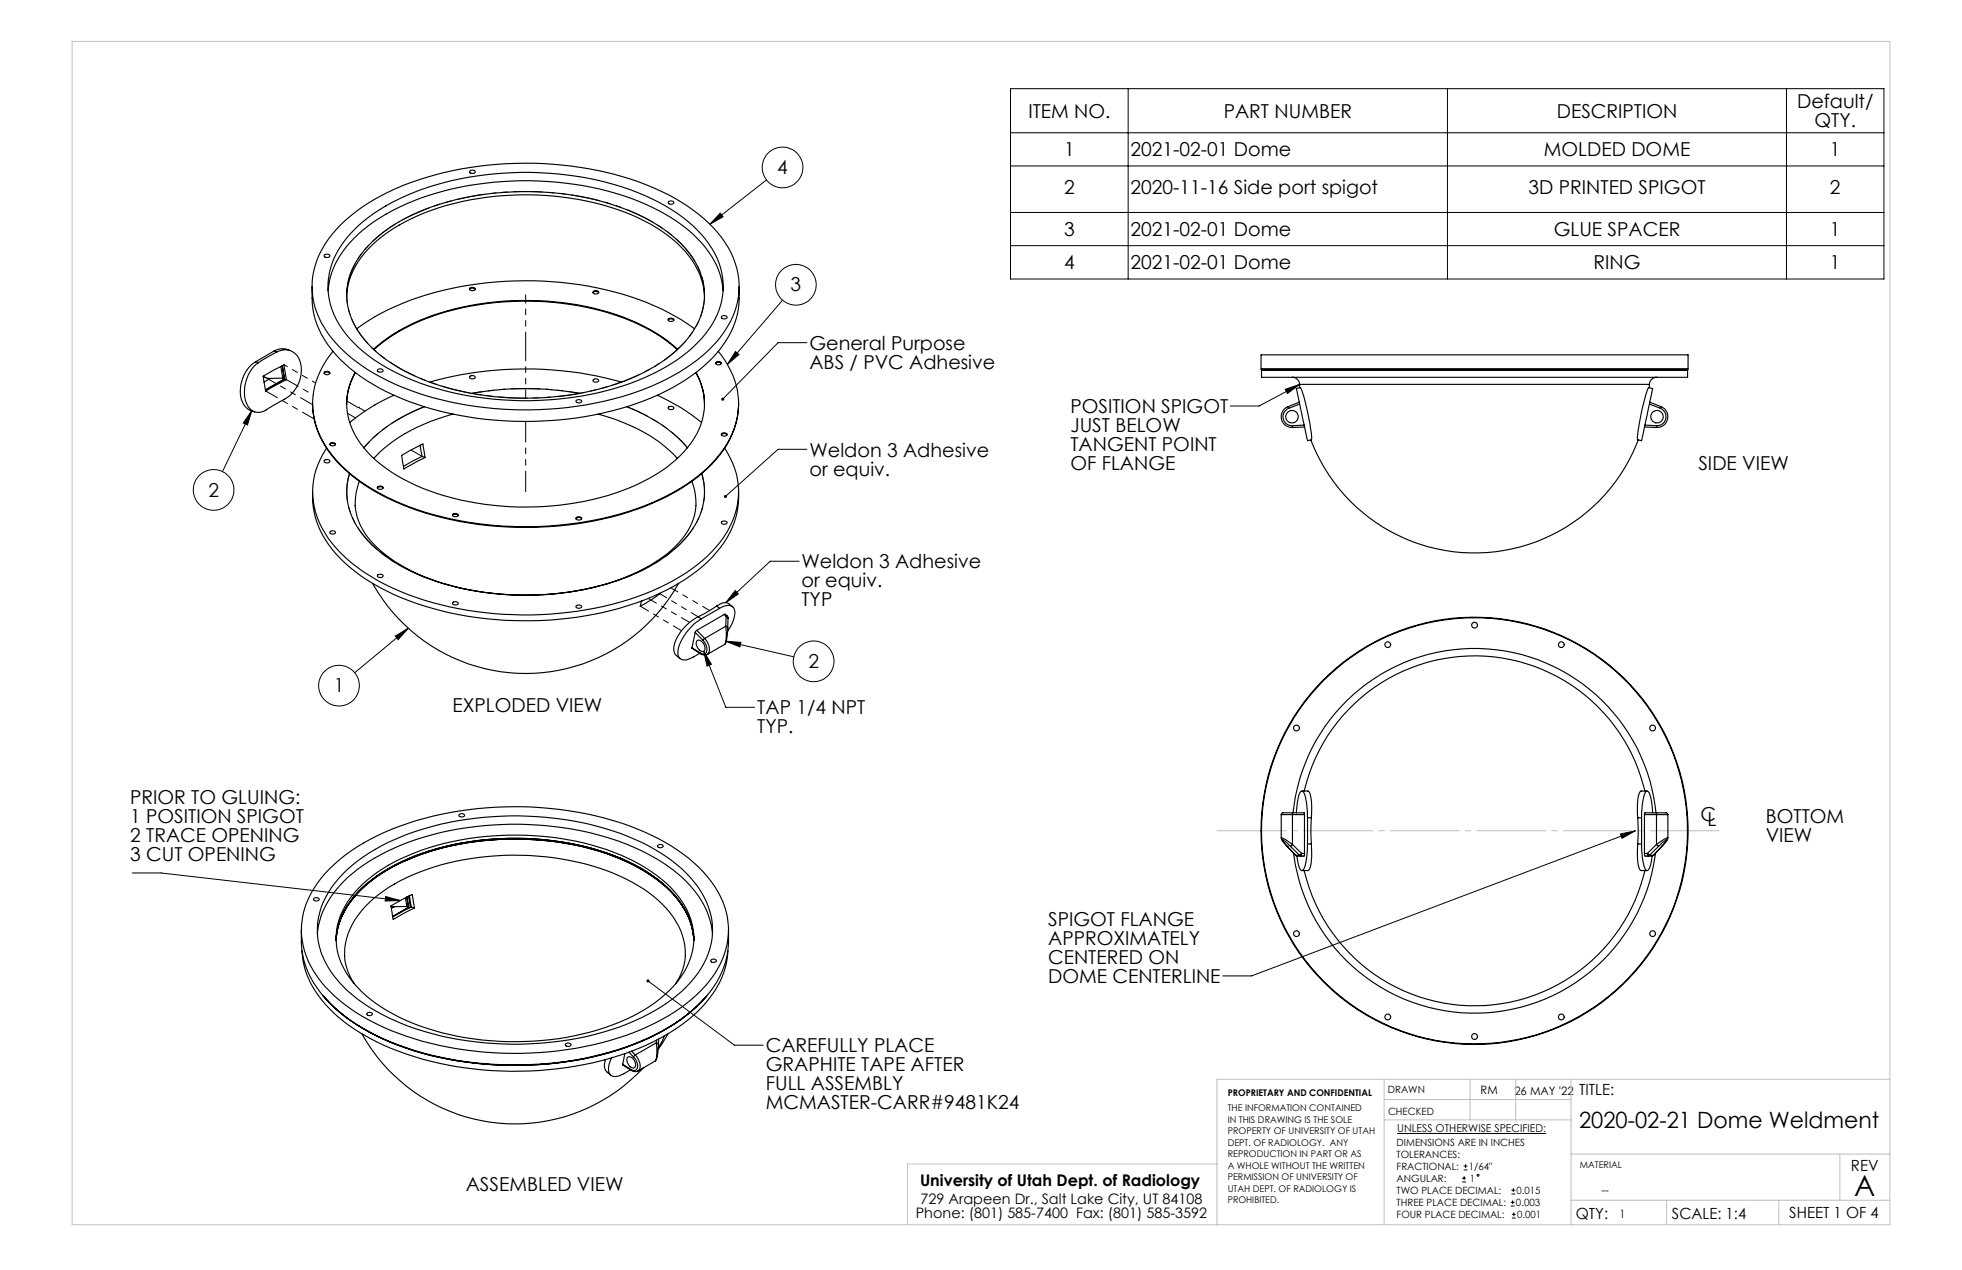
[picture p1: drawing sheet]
<svg xmlns="http://www.w3.org/2000/svg" width="432mm" height="279mm" viewBox="0 0 432 279" stroke-linecap="round" stroke-linejoin="round" font-family="sans-serif">
<g fill="none" stroke="#000" stroke-width=".22">
<path d="M222.4 19.5h192.2v41.9h-192.2zM248.3 19.5v41.9M318.6 19.5v41.9M393.2 19.5v41.9M168.7 39.6l-12.5 9.7M222.4 36.5h192.2M222.4 29.2h192.2M158.5 46.9l.6 .8-2.9 1.6zM222.4 46.7h192.2M222.4 54h192.2M161.9 77.3l.7 .7-2.5 2.2zM172.2 66l-12.1 14.2"/>
<path d="M177.6 75.4h-6.4l-12.1 12.4M55.4 90.3l-6.4 13.5M55.4 90.3l-.9 3.2-.9-.4zM177.6 98.8h-6.4l-11.5 10.4M282.9 85.7l3.1-1.1-2.6 2zM286 84.6l-8.9 4.7h-6.3M87 139.9l2.9-1.7-2.3 2.5zM89.9 138.2l-11.8 9.8M161.8 129.9l.7 .8-2.8 1.9zM175.9 123.5h-6.4l-9.8 9.1M154.9 143.3l1.7 2.9-1 .3zM154.9 143.3l4.8 12.3h6.4"/>
<path d="M159.7 141.1l15 3.4M159.7 141.1l3.4 .2-.3 1zM29.1 192.1h6.4l52.6 6M84.9 197.2l3.2 .9-3.3 .1zM356.6 183.5l3.3-.7-2.9 1.6zM359.9 182.8l-84.5 31.9h-6.3M142.6 215.8l19 14.1h6.4M307.5 249.4h32.8M321.8 259.2h.8M322.1 257.4h.9M322.1 256.5h.9M322.2 258.8v.8"/>
<path d="M322.5 256.1v.9M321.8 260h.8M332.5 265.3h.8M332.5 264.5h.8M332.6 262.7h.9M332.6 261.8h.9M332.7 268h.9M332.7 267.2h.9M332.9 264.1v.8M333.1 261.4v.9M333.2 266.7v.9"/>
<circle cx="172.2" cy="36.8" r="4.5"/>
<circle cx="175.2" cy="62.6" r="4.5"/>
<circle cx="47" cy="107.8" r="4.5"/>
<circle cx="74.6" cy="150.8" r="4.5"/>
<circle cx="179.1" cy="145.5" r="4.5"/>
<circle cx="325.3" cy="258.6" r=".2"/>
</g>
<path d="M267.8 182.8h110.6" fill="none" stroke="#c0c0c0" stroke-width=".22" stroke-dasharray="15.2 1.3 1.3 1.3" stroke-dashoffset="-.1"/>
<g fill="none" stroke="#c0c0c0" stroke-width=".22">
<path d="M15.9 9.1h400v260.4h-400zM304.6 237.5v32M323.5 237.5v8.9M333.6 237.5v8.9M345.8 237.5v32M415.9 237.5h-148.1v32M267.8 256.1h-68.1v13.4M304.6 246.4h41.2M304.6 241.9h41.2M345.8 253.9h70.1M404.9 253.9v10.2M345.8 264.1h70.1"/>
<path d="M366.8 264.1v5.4M391.5 264.1v5.4"/>
</g>
<path d="M84.9 197.2l3.2 .9-3.3 .1zM142.4 215.5l.2 .3-.3-.2a.35 .35 0 0 0 .4 .5 .35 .35 0 0 0 .3-.5 .35 .35 0 0 0-.6-.1zM159.3 109l.1 .5 .3-.3-.3 .3a.35 .35 0 0 0 .5 0 .35 .35 0 0 0 0-.5 .35 .35 0 0 0-.6 0zM158.8 87.7v.4l.3-.3-.3 .3a.34 .34 0 0 0 .5-.1 .34 .34 0 0 0-.1-.5 .34 .34 0 0 0-.4 .2zM161.8 129.9l.7 .8-2.8 1.9zM158.5 46.9l.6 .8-2.9 1.6zM161.9 77.3l.7 .7-2.5 2.2zM87 139.9l2.9-1.7-2.3 2.5zM55.4 90.3l-.9 3.2-.9-.4zM159.7 141.1l3.4 .2-.3 1zM154.9 143.3l1.7 2.9-1 .3zM282.9 85.7l3.1-1.1-2.6 2zM356.6 183.5l3.3-.7-2.9 1.6z" fill="#000"/>
<g fill="none" stroke="#000" stroke-width=".25">
<path d="M103.5 37.5h.7l.4 .3a.75 .75 0 0 1-1.3 0zM71.4 56.1l.6-.2 .6 .2a.6 .6 0 0 1-.6 .6 .6 .6 0 0 1-.6-.6zM75 49.4a46.9 46.9 0 0 1 20.7-10.9 76.5 76.5 0 0 1 48.2 2.8 37.1 37.1 0 0 1 15 11 17 17 0 0 1-.3 21.7 40.3 40.3 0 0 1-18.5 12.2 76.9 76.9 0 0 1-51.8-1.1 37.5 37.5 0 0 1-16.2-11.9 17.1 17.1 0 0 1 1-21.7zM78.8 49.7a47.4 47.4 0 0 1 22.5-10.4 70.5 70.5 0 0 1 40.7 3.8 32.2 32.2 0 0 1 14.7 11.7 15.6 15.6 0 0 1-1.4 18.6 35.2 35.2 0 0 1-14.9 10.3 70.2 70.2 0 0 1-51.1-.7 32.2 32.2 0 0 1-14.7-11.7 15.6 15.6 0 0 1 1.5-18.6zM82.1 53a41.4 41.4 0 0 1 19.7-9.4 63.5 63.5 0 0 1 38.6 3.6 26.9 26.9 0 0 1 13.1 11.4 14 14 0 0 1-2.1 15.8 33.8 33.8 0 0 1-16 10.1 63.9 63.9 0 0 1-43.7-1.6 27.8 27.8 0 0 1-13.6-11.3 14.3 14.3 0 0 1 2.2-16.7zM147.1 44.4l.6-.2 .6 .2a.6 .6 0 0 1-.6 .5 .6 .6 0 0 1-.6-.5zM56.3 79.6a7.6 7.6 0 0 0-2.9 9.1l.7 .9a3.6 3.6 0 0 0 2 1M56.3 79.6l.6 .2M60.3 77.2l.6 .2M60.3 77.2l-4 2.4M60.9 77.4a3.6 3.6 0 0 1 5.4 3.2 7.5 7.5 0 0 1-4.7 7.8l-2.5 1.5a2.94 2.94 0 0 1-3.1 .7 2.94 2.94 0 0 1-2-2.5 8.2 8.2 0 0 1 2.9-8.3M60.9 77.4l-4 2.4"/>
<path d="M63.8 77.1l-1.4-.4a3.5 3.5 0 0 0-2.1 .5M68.7 63a19.8 19.8 0 0 0 7.1 16.9 48.3 48.3 0 0 0 21.3 10.6 77.2 77.2 0 0 0 46.4-3 37.5 37.5 0 0 0 15.1-10.9 18.6 18.6 0 0 0 4.1-13.6M72.2 64a18.6 18.6 0 0 1 6.6-12.5 47.4 47.4 0 0 1 22.5-10.3 70.5 70.5 0 0 1 40.7 3.7 32.2 32.2 0 0 1 14.7 11.7 16.1 16.1 0 0 1 2.4 7.4M73.3 77.3a17.1 17.1 0 0 0-.3 22.7 40.2 40.2 0 0 0 18.7 12.1 76.3 76.3 0 0 0 51.7-1.5 34.5 34.5 0 0 0 16.6-13 16.7 16.7 0 0 0-1.2-19.5l-.7-.8M76.3 65.2a16.5 16.5 0 0 1 5.8-11.5 43 43 0 0 1 21.4-9.7 63.5 63.5 0 0 1 36.9 3.9 27.7 27.7 0 0 1 12.6 10.4 15 15 0 0 1 2 6.9M78.5 72.4a56.6 56.6 0 0 1 26.8-10 74.7 74.7 0 0 1 40.2 5.5l4.4 2.4 3 2.1M82.2 76.8a42.8 42.8 0 0 1 21.3-9.6 63.9 63.9 0 0 1 36.9 3.9 33.2 33.2 0 0 1 8.8 5.7M82.3 76.9a43 43 0 0 1 21.2-9.6 63.5 63.5 0 0 1 36.9 4 32.2 32.2 0 0 1 8.6 5.6M103.3 63.7a.86 .86 0 0 1 1.3 0M103.5 63.3h.7l.4 .3a.75 .75 0 0 1-1.3 0zM130.5 64.4a.86 .86 0 0 1 1.3 0M130.5 64.2a.66 .66 0 0 1 .7-.3 .66 .66 0 0 1 .5 .6 .66 .66 0 0 1-.7 .2 .66 .66 0 0 1-.5-.5z"/>
<path d="M147 70.4a.86 .86 0 0 1 1.3 0M147.1 70.2l.6-.2 .6 .2a.6 .6 0 0 1-.6 .5 .6 .6 0 0 1-.6-.5zM157.5 80a.82 .82 0 0 1 1.3 0M157.6 79.8a.63 .63 0 0 1 .6-.3 .63 .63 0 0 1 .5 .5 .64 .64 0 0 1-.7 .3 .64 .64 0 0 1-.4-.5zM158.8 69.7a.66 .66 0 0 1 .7-.3 .66 .66 0 0 1 .5 .6l-.9 .1-.3-.1zM277.5 78.1h94v3.1h-94zM57.9 82.8l.6 .3 1 .2M57.9 82.8l4.6-2.5 .5 3.2-4.5 2.5zM59.5 83.3l-1.4 .8M61.8 80.6l.4 2.6M62.1 80.5l.5 2.9M62.2 83.2l.4 .2"/>
<path d="M62.2 83.2l-2.7 .1M62.6 83.4l-4.2 2.4M62.6 83.4l.4 .1M68.8 88.8a19.5 19.5 0 0 0 7.1 14.5 49.2 49.2 0 0 0 23.1 11 77.6 77.6 0 0 0 42.8-2.8 39.1 39.1 0 0 0 16.7-11.6 18.1 18.1 0 0 0 4.1-11.1M71.3 82.1a.86 .86 0 0 1 1.3 0M71.4 81.9a.66 .66 0 0 1 .7-.3 .66 .66 0 0 1 .5 .6 .66 .66 0 0 1-.7 .3 .66 .66 0 0 1-.5-.6zM71.9 98.6a16.8 16.8 0 0 0 1.1 20.9 40.2 40.2 0 0 0 18.7 12 76.3 76.3 0 0 0 51.7-1.5 34.5 34.5 0 0 0 16.6-13 16.5 16.5 0 0 0-.5-18.4M72.6 97.8a.82 .82 0 0 1 1.2 0M72.8 97.5l.4-.1 .6 .2a.59 .59 0 0 1-.6 .5 .59 .59 0 0 1-.6-.5zM78.1 81.9a14.2 14.2 0 0 0 2 16.7 35.6 35.6 0 0 0 17.9 10.5 63.9 63.9 0 0 0 42.1-2.4 28 28 0 0 0 13.3-11.4 13.9 13.9 0 0 0-.2-13.4M78.2 82a14.2 14.2 0 0 0-1.9 6.9M83.1 81.4a.66 .66 0 0 1 .7-.3 .66 .66 0 0 1 .5 .6l-.9 .1-.3-.1z"/>
<path d="M86.7 87a40.6 40.6 0 0 0-9.7 6M92.5 98l.4 2.4M93.4 89.5a31.8 31.8 0 0 0-13.3 9M94.6 84.1a78.4 78.4 0 0 1 42.2 0M99.7 91.1a36 36 0 0 0-17.4 9.8M103.5 82.7h.7l.4 .3a.75 .75 0 0 1-1.3 0zM103.8 86.5a68.9 68.9 0 0 1 23.7 0M126.8 88.1l.6-.2 .6 .2a.6 .6 0 0 1-.6 .6 .6 .6 0 0 1-.6-.6zM130.5 83.6a.66 .66 0 0 1 .7-.3 .66 .66 0 0 1 .5 .6 .66 .66 0 0 1-.7 .2 .66 .66 0 0 1-.5-.5zM131.7 91.1a35.5 35.5 0 0 1 17.4 9.8M138 89.5a31.6 31.6 0 0 1 13.3 9M144.6 87a39.7 39.7 0 0 1 9.8 6"/>
<path d="M147.1 89.6l.6-.2 .6 .2a.6 .6 0 0 1-.6 .5 .6 .6 0 0 1-.6-.5zM153.1 82l.9 1.8a13.8 13.8 0 0 1 1 5.1M158.8 95.7a.86 .86 0 0 1 1.2 0M158.8 95.4l.6-.2 .6 .2a.6 .6 0 0 1-.6 .6 .6 .6 0 0 1-.6-.6zM277.6 81.2h93.8v1.8h-93.8zM277.6 81.4h93.8M283.5 89.5l.1 .3M283.5 89.5a2.37 2.37 0 0 0-1.5 2.7 2.37 2.37 0 0 0 2.4 1.9M283.6 89.8a1.99 1.99 0 0 0-1.2 2.3 1.99 1.99 0 0 0 2 1.6M284.4 83a1.63 1.63 0 0 1 1.6 1.6M284.4 93.7v.4M285.3 85.5l.9-.2a40.8 40.8 0 0 1 2.4 11.4l-.9 .2z"/>
<path d="M286 88.5l-2.5 1M286 84.6l.1 .7M286 84.6h77M286 88.9l-2.4 .9M287 93.5l-2.6 .2M287.1 93.9l-2.7 .2M288.5 96.8a38.5 38.5 0 0 0 36 24.8 38.5 38.5 0 0 0 36-24.8M361.9 93.9l2.7 .2M362 93.5l2.6 .2M362.9 85.3l.8 .2-.7 3.3-1.7 8.1-.9-.1a34.2 34.2 0 0 1 1.6-9.2l.5-1.8zM363 84.6v.7M363 88.9l2.4 .9"/>
<path d="M363.1 88.5l2.4 1M364.6 93.7v.4M364.6 83a1.63 1.63 0 0 0-1.6 1.6M365.4 89.8a2 2 0 0 1 1.2 2.3 2 2 0 0 1-2 1.6M365.5 89.5l-.1 .3M365.5 89.5a2.38 2.38 0 0 1 1.5 2.7 2.38 2.38 0 0 1-2.4 1.9M68.8 108.2a19.5 19.5 0 0 0 7.1 15.7 49 49 0 0 0 21.3 10.5 76.4 76.4 0 0 0 46.2-3.1 36.3 36.3 0 0 0 15.9-11.9 17.9 17.9 0 0 0 3.3-11.2M71.4 101.3a.66 .66 0 0 1 .7-.2 .66 .66 0 0 1 .5 .5 .66 .66 0 0 1-.7 .3 .66 .66 0 0 1-.5-.6zM72.6 117a.64 .64 0 0 1 .7-.2 .64 .64 0 0 1 .5 .5 .65 .65 0 0 1-.7 .2 .65 .65 0 0 1-.5-.5zM76.9 104.2a14.4 14.4 0 0 0 3.2 13.8 35.6 35.6 0 0 0 17.9 10.5 63.9 63.9 0 0 0 42.1-2.4 28 28 0 0 0 13.3-11.4 13.6 13.6 0 0 0 1-10.5M78.2 111.2a15.1 15.1 0 0 0 6.6 10.8 46.6 46.6 0 0 0 23.6 8.5 60.6 60.6 0 0 0 32-4.7 25 25 0 0 0 11-9l.9-1.7 .6-1.8 .2-2.1M78.2 111.2h.1"/>
<path d="M79.1 105.9l-.1 .4a13.2 13.2 0 0 0-.8 4.9M83 107.4a.79 .79 0 0 1 1.3 0M83.1 107.1l.6-.2 .6 .2a.6 .6 0 0 1-.6 .6 .6 .6 0 0 1-.6-.6zM88.4 100.2l4.7-2.5 .5 2.9-4.7 2.6zM92.9 100.4l-4.1 2.2M92.9 100.4l.7 .2M99.6 113.4a.86 .86 0 0 1 1.3 0M99.6 113.2a.66 .66 0 0 1 .7-.3 .66 .66 0 0 1 .5 .6l-.8 .2-.4-.2zM126.8 114.1a.86 .86 0 0 1 1.2 0M126.8 113.9a.66 .66 0 0 1 .7-.3 .66 .66 0 0 1 .5 .6 .66 .66 0 0 1-.7 .3 .66 .66 0 0 1-.5-.6zM152.3 105.9a13.8 13.8 0 0 1 .9 5.3M158.8 114.8l.6-.2 .6 .2a.6 .6 0 0 1-.6 .6 .6 .6 0 0 1-.6-.6z"/>
<path d="M82 128.3a38.5 38.5 0 0 0 67.3 0M83.1 126.5l.6-.2 .6 .2a.6 .6 0 0 1-.6 .6 .6 .6 0 0 1-.6-.6zM99.6 132.6a.66 .66 0 0 1 .7-.3 .66 .66 0 0 1 .5 .6l-.8 .2-.4-.2zM126.8 133.3a.66 .66 0 0 1 .7-.3 .66 .66 0 0 1 .5 .6 .66 .66 0 0 1-.7 .3 .66 .66 0 0 1-.5-.6zM141.4 132.2l-.3 .1M145.1 130.6h.1M145.2 130.6l-2 1.5-2.3 1.3 .3-1.2M145.2 130.5v.1M153 139.1l-.7 3.4M153 139.1l1.7 1.8M153.4 138.7l-.4 .4M153.4 138.7l1.7 1.8"/>
<path d="M153.7 135.7a10.4 10.4 0 0 0-5.4 6.5 2.11 2.11 0 0 0 .6 2M153.7 135.7l.6 .5M154.3 136.2a10.9 10.9 0 0 0-5.1 7.3 1.54 1.54 0 0 0 .7 1.5 1.54 1.54 0 0 0 1.7 0l2.4-1.3M157.8 133.3l-4.1 2.4M157.8 133.3a2.22 2.22 0 0 1 3.4 .2M157.8 133.3l.6 .5M158.4 133.8a2.22 2.22 0 0 1 3.1-.1 4.8 4.8 0 0 1-1 4.6l-.3 .5M158.4 133.8l-4.1 2.4M159.4 135.2l.3-.1 .4 .5M159.4 135.2l.4 .4M159.4 135.2l-6 3.5M159.7 137.8l.1 1.3a4.6 4.6 0 0 1-.3 2.7l-3.9 2.2"/>
<path d="M159.7 137.8l.5 .3M159.7 137.8l-4.6 2.7M159.8 135.6l.4 .2v.2M159.8 135.6l-.1 2.2M160.1 135.6l.1 .4M160.1 135.6h-.3M160.2 138.1l-.2 2.1a2.08 2.08 0 0 1-.5 1.6M160.2 136v2.1M148.8 144.2l.9 .7M152.3 142.5l1.9 1.3M152.3 142.5l1.8 1.2M153.5 140.9a1.62 1.62 0 0 1 1.5 2.2 1.08 1.08 0 0 1-1.6-.9l-.2-.6z"/>
<path d="M154.1 143.7l.1 .1M154.7 140.9a2.31 2.31 0 0 1 .5 2.9 .97 .97 0 0 1-1.1-.1M155.1 140.5a2.6 2.6 0 0 1 .6 3.5l-.7 .1-.8-.3M155.1 140.5l-.4 .4M101 179.2a.64 .64 0 0 1 .7-.2 .64 .64 0 0 1 .5 .5 .66 .66 0 0 1-.7 .3 .66 .66 0 0 1-.5-.6zM282 179.2v5.1l.9 .4 1.5 1.1M282 179.2h2.4M284.4 178.8h-2.1l-.3 .4M284.4 178.8v.4M284.4 178.8h2.7v.4M284.4 179.2h2.7M284.4 179.2v6.6"/>
<path d="M284.6 178.8a40.1 40.1 0 0 1 39.9-36.1 40.1 40.1 0 0 1 40 36.1M285.3 178.8v-.4a10 10 0 0 1 1-4.3h.4a10.8 10.8 0 0 1 1.1 5.8M286.5 174h1.3M287 174a38.5 38.5 0 0 1 37.5-29.7 38.5 38.5 0 0 1 37.5 29.7M287.1 179.2v8.5M287.8 179.9h.8M287.8 179.9v5.8M287.8 174.1a.99 .99 0 0 1 .6 1l.3 2.3-.1 2.5M288.6 179.9v5.8M360.4 179.9v5.8M360.4 179.9h.9M361.2 174.1l-.2 .1a11.5 11.5 0 0 0-.6 5.7"/>
<path d="M361.2 174h1.3M361.3 179.9v5.8M361.9 179.2v8.5M361.9 179.2h2.7M363.7 178.8v-.4a8.8 8.8 0 0 0-1-4.3h-.1a1.17 1.17 0 0 0-.9 1.3l-.3 1.7-.1 2.8M364.6 179.2h2.5M364.6 179.2v6.6M364.6 178.8h2.1l.4 .4M364.6 178.8v.4M364.6 178.8h-2.6l-.1 .4M367.1 179.2v5.1l-.7 .2-1.8 1.3M69 197.7a.66 .66 0 0 1 .7-.2 .66 .66 0 0 1 .5 .5 .64 .64 0 0 1-.7 .2 .64 .64 0 0 1-.5-.5z"/>
<path d="M72.7 191a46.4 46.4 0 0 1 20.7-10.9 76.5 76.5 0 0 1 48.2 2.8 35.9 35.9 0 0 1 15.7 12.1 16.9 16.9 0 0 1-1 20.6 37.8 37.8 0 0 1-16.8 11.6 76.7 76.7 0 0 1-53.6-.5 38.3 38.3 0 0 1-15.3-10.8 17 17 0 0 1-.6-21.7zM76.5 191.2a45.8 45.8 0 0 1 20.6-9.9 71.9 71.9 0 0 1 41 2.7 34.7 34.7 0 0 1 15.6 11.3 15.7 15.7 0 0 1-.8 19.7 35.4 35.4 0 0 1-14.8 10.2 70.2 70.2 0 0 1-51.1-.6 31.7 31.7 0 0 1-14.7-11.7 15.6 15.6 0 0 1 1.4-18.7zM79.7 194.6a41.4 41.4 0 0 1 19.7-9.4 64.7 64.7 0 0 1 37.2 2.9 29.9 29.9 0 0 1 13.4 10.1 14.1 14.1 0 0 1-.9 17.7 33.6 33.6 0 0 1-16 10.2 63.9 63.9 0 0 1-43.8-1.6 29 29 0 0 1-13-10.3 14.1 14.1 0 0 1 .9-16.8zM86 199.3l4.7-2.5 .5 2.9-4.7 2.6zM86.1 199.4l.7 .1M86.8 199.5l-.7 .3M89.2 197.5l.3 1.9M89.5 197.3l.4 2.3M89.5 199.4l.4 .2M89.5 199.4l-2.7 .1M89.9 197.2l.4 2.4M89.9 199.6l-3.5 2"/>
<path d="M89.9 199.6l.3 .1M90.1 197.1l.4 2.4M90.5 199.5l-4.1 2.2M90.5 199.5l.7 .2M144.7 186a.66 .66 0 0 1 .7-.2 .66 .66 0 0 1 .5 .5 .64 .64 0 0 1-.7 .2 .64 .64 0 0 1-.5-.5zM282 184.4l.1 .4 1.2 1.4M283.3 186.2l-1.1-1.5 1.8 1.5M283.3 186.2h.1M283.3 186.2l1.9 2M284 186.2l2 2M284.4 185.8l-.4 .4M284.4 185.8l2.1 1.9"/>
<path d="M284.7 187.7a40.1 40.1 0 0 0 39.8 35.2 40.1 40.1 0 0 0 39.8-35.2M285.2 188.2l.3 .1M285.2 188.2h.8M286.5 187.7l-.5 .5M286.5 187.7l-.1 .6-.4-.1M286.5 187.7h.6M287 191.5a38.5 38.5 0 0 0 37.5 29.8 38.5 38.5 0 0 0 37.5-29.8M287.1 187.7l-.1 .6h-1.5M287.8 185.7l-.1 .7a9.5 9.5 0 0 1-1 5l-.2 .1a4.1 4.1 0 0 1-1-3l-.1-.2M287.8 185.7h.8M288.6 185.7a11.5 11.5 0 0 1-.5 5.7l-.2 .1h-1.4M360.4 185.7a12.6 12.6 0 0 0 .5 5.6l.3 .2h1.3"/>
<path d="M360.4 185.7h.9M361.3 185.7a12.2 12.2 0 0 0 1 5.7l.3 .1a4.9 4.9 0 0 0 1-3.2M361.9 187.7l.2 .6h1.4M361.9 187.7h.7M362.6 187.7l.4 .5M362.6 187.7v.6l.4-.1M363 188.2h.9M363.9 188.2l-.4 .1M363.9 188.1l-.4 .2M363.9 188.1v.1M364.6 185.8l.4 .4M364.6 185.8l-2 1.9"/>
<path d="M365 186.2l.9-.9 1-.6-1.2 1.5M365 186.2l-2 2M365.7 186.2l-1.8 2M365.7 186.2h.1M365.8 186.2l-1.9 1.9M367.1 184.4l-.4 .6-.9 1.2M66.3 204.6a19.8 19.8 0 0 0 7.1 16.9 48.3 48.3 0 0 0 21.4 10.6 77.1 77.1 0 0 0 46.3-3.1 36.2 36.2 0 0 0 16-11.9 18.7 18.7 0 0 0 3.2-12.5M66.5 209.2a19.9 19.9 0 0 0 7.1 13.8 48.5 48.5 0 0 0 21.2 10.5 76.4 76.4 0 0 0 46.3-3.1 34.5 34.5 0 0 0 16.6-13 17 17 0 0 0 2.5-8.2M69.8 205.5a19.2 19.2 0 0 1 7.8-13.3 51 51 0 0 1 25.1-10.1 69.9 69.9 0 0 1 37 4.4 31.7 31.7 0 0 1 14.7 11.7 16.6 16.6 0 0 1 2.4 7.3M71.1 219.1a40.3 40.3 0 0 0 18.3 11.5 76.2 76.2 0 0 0 51.7-1.5 37 37 0 0 0 14.4-10M73.9 206.8a17.8 17.8 0 0 1 7.9-13.3 47.6 47.6 0 0 1 23-8.5 61.9 61.9 0 0 1 34.7 5.2 25.1 25.1 0 0 1 11.7 10.7 14.1 14.1 0 0 1 1.5 5.9M74 206.9a17 17 0 0 1 6.8-12.3 45.9 45.9 0 0 1 22.2-9.2 62.7 62.7 0 0 1 35.1 4.3 27.4 27.4 0 0 1 13.1 11.4 14.5 14.5 0 0 1 1.5 5.8"/>
<path d="M75.8 210.3a15.5 15.5 0 0 1 5.4-11.7 40.7 40.7 0 0 1 21-9.5 60.2 60.2 0 0 1 34.3 3.7 26.1 26.1 0 0 1 12.9 11 12.1 12.1 0 0 1-.7 12.6M75.8 210.3a12 12 0 0 0 2.2 6.1M75.8 210.3h.1M156.6 211.1l.4-.1 .6 .2a.59 .59 0 0 1-.6 .5 .59 .59 0 0 1-.5-.5zM79.7 227.4a38.5 38.5 0 0 0 61.9 7.5M80.8 222.9a.66 .66 0 0 1 .6-.2 .66 .66 0 0 1 .5 .5 .64 .64 0 0 1-.7 .3 .64 .64 0 0 1-.4-.6zM124.5 229.7a.64 .64 0 0 1 .6-.3 .64 .64 0 0 1 .5 .6 .64 .64 0 0 1-.7 .2 .64 .64 0 0 1-.4-.5zM133.2 233.1v.1a2.46 2.46 0 0 0 .4 2.6M133.6 235.9l.8 .6M134.6 232.7a4 4 0 0 0-.4 3.6 1.84 1.84 0 0 0 2.6 .2l1.9-1.1M137.1 234.1v.2l1.8 1.2M137.1 234.1l1.8 1.2"/>
<path d="M137.5 231.8l-.4 2.3M138 232.7a1.11 1.11 0 0 1 1.7 .9l.1 .3a.74 .74 0 0 1-.3 1.1 .74 .74 0 0 1-1-.5l-.5-1zM138.4 231.5l1 1M138.9 235.3v.2M138.9 235.5l.9 .3 .6-.2M139 231.2l.8 .9M139.4 232.5a2.17 2.17 0 0 1 .5 2.9l-.4 .1-.6-.2M139.8 232.1l-.4 .4M139.8 232.1a2.95 2.95 0 0 1 .8 3.4l-.2 .1M144.5 229.4l.1 1.4a4.6 4.6 0 0 1-.4 2.6l-3.8 2.2M144.5 229.4l.4 .4M144.5 229.4l-4.7 2.7"/>
<path d="M144.5 228.8v.6M144.9 229.8l-.3 2.7-.4 .9M145 228.6l-.1 1.2M146.2 227.9l-.6 1.4-.7 1.2M147 227.4l-2.1 3.5"/>
<circle cx="284.3" cy="91.7" r="1.38"/>
<circle cx="364.7" cy="91.7" r="1.38"/>
<circle cx="324.5" cy="137.5" r=".63"/>
<circle cx="305.4" cy="141.8" r=".63"/>
<circle cx="343.6" cy="141.8" r=".63"/>
<circle cx="285.3" cy="160.2" r=".64"/>
<circle cx="363.7" cy="160.2" r=".64"/>
<circle cx="324.5" cy="182.8" r="46.9"/>
<circle cx="324.5" cy="182.8" r="47"/>
<circle cx="285.3" cy="205.4" r=".63"/>
<circle cx="363.7" cy="205.4" r=".63"/>
<circle cx="305.4" cy="223.7" r=".64"/>
<circle cx="324.5" cy="228" r=".64"/>
<circle cx="343.6" cy="223.7" r=".64"/>
</g>
<path d="M115.7 64.9v22.7M87.9 92.1a27.8 27.8 0 0 0-7.8 6.4" fill="none" stroke="#000" stroke-width=".22" stroke-dasharray="6.3 1.3 1.3 1.3 1.3 1.3" stroke-dashoffset="4.5"/>
<path d="M76.9 104.2a14.3 14.3 0 0 0 3.2 13.7 36 36 0 0 0 17.9 10.6 64 64 0 0 0 42.1-2.4 27.6 27.6 0 0 0 13.3-11.4 13.6 13.6 0 0 0 1-10.5" fill="none" stroke="#000" stroke-width=".22" stroke-dasharray="6.3 1.3 1.3 1.3 1.3 1.3" stroke-dashoffset=".2"/>
<path d="M151.3 98.5a32.5 32.5 0 0 0-13.3-9" fill="none" stroke="#000" stroke-width=".22" stroke-dasharray="6.3 1.3 1.3 1.3 1.3 1.3" stroke-dashoffset="1.4"/>
<path d="M127.6 86.5a67.2 67.2 0 0 0-23.8 0" fill="none" stroke="#000" stroke-width=".22" stroke-dasharray="6.3 1.3 1.3 1.3 1.3 1.3" stroke-dashoffset="3.9"/>
<path d="M76.5 91h.1M76.6 91l1.6 .9M78.9 89.7l-2.6-1.5M79 89.6l-.1 .1M79 89.7v-.1M80.3 90.4l-1.3-.7M90.5 99l2.4 1.4M93.4 89.5l-2.8 1.2-2.7 1.4" fill="none" stroke="#000" stroke-width=".22" stroke-dasharray="6.3 1.3 1.3 1.3 1.3 1.3"/>
<path d="M87.9 48.8a23.3 23.3 0 0 0-10.6 11.1 14.3 14.3 0 0 0 2.8 14.7 36 36 0 0 0 17.9 10.6 64 64 0 0 0 42.1-2.5 27.6 27.6 0 0 0 13.3-11.4 14.3 14.3 0 0 0-2.5-16.7 37.3 37.3 0 0 0-18.3-10.3 64.4 64.4 0 0 0-40.5 2.4l-4.2 2.1" fill="none" stroke="#000" stroke-width=".22" stroke-dasharray="6.3 1.3 1.3 1.3 1.3 1.3" stroke-dashoffset="-.9"/>
<path d="M147.6 129.3l8.6 5M153.6 135.7l-8.4-5.1" fill="none" stroke="#000" stroke-width=".22" stroke-dasharray="6.3 1.3 1.3 1.3 1.3 1.3" stroke-dashoffset="4.6"/>
<path d="M58.5 86l10.6 6.2M63.1 83.5l5.8 3.4" fill="none" stroke="#000" stroke-width=".22" stroke-dasharray="6.3 1.3 1.3 1.3 1.3 1.3" stroke-dashoffset="3.4"/>
<path d="M69.5 84.3l-7-4" fill="none" stroke="#000" stroke-width=".22" stroke-dasharray="6.3 1.3 1.3 1.3 1.3 1.3" stroke-dashoffset="5.5"/>
<path d="M57.9 82.8l10.9 6.2" fill="none" stroke="#000" stroke-width=".22" stroke-dasharray="6.3 1.3 1.3 1.3 1.3 1.3" stroke-dashoffset="3.2"/>
<path d="M140.9 133.4l9.1 5.4M142.6 131.6l9.2 5.3" fill="none" stroke="#000" stroke-width=".22" stroke-dasharray="6.3 1.3 1.3 1.3 1.3 1.3" stroke-dashoffset="4.2"/>
<path d="M115.7 92.7v15.5" fill="none" stroke="#000" stroke-width=".22" stroke-dasharray="6.3 1.3 1.3 1.3 1.3 1.3" stroke-dashoffset="1.8"/>
<text font-size="6.3" x="408.1" y="263.1">A</text>
<text font-size="4.9" x="347.5" y="248.2">2020-02-21 Dome Weldment</text>
<g font-size="4.2">
<text x="395.5" y="23.8">Default/</text>
<text x="226.3" y="25.9">ITEM NO.</text>
<text x="269.3" y="25.9">PART NUMBER</text>
<text x="342.6" y="25.9">DESCRIPTION</text>
<text x="399.3" y="27.9">QTY.</text>
<text x="234.2" y="34.4">1</text>
<text x="248.8" y="34.4">2021-02-01 Dome</text>
<text x="339.8" y="34.4">MOLDED DOME</text>
<text x="402.7" y="34.4">1</text>
<text x="171.1" y="38.3">4</text>
<text x="234.2" y="42.7">2</text>
<text x="248.8" y="42.7">2020-11-16 Side port spigot</text>
<text x="336.4" y="42.7">3D PRINTED SPIGOT</text>
<text x="402.7" y="42.7">2</text>
<text x="234.2" y="51.9">3</text>
<text x="248.8" y="51.9">2021-02-01 Dome</text>
<text x="341.9" y="51.9">GLUE SPACER</text>
<text x="402.7" y="51.9">1</text>
<text x="234.2" y="59.2">4</text>
<text x="248.8" y="59.2">2021-02-01 Dome</text>
<text x="350.7" y="59.2">RING</text>
<text x="402.7" y="59.2">1</text>
<text x="174" y="64.1">3</text>
<text x="178.1" y="77">General Purpose</text>
<text x="178.1" y="81.2">ABS / PVC Adhesive</text>
<text x="235.6" y="90.9">POSITION SPIGOT</text>
<text x="235.6" y="95">JUST BELOW</text>
<text x="178.1" y="100.4">Weldon 3 Adhesive</text>
<text x="235.6" y="99.2">TANGENT POINT</text>
<text x="178.1" y="104.6">or equiv.</text>
<text x="235.6" y="103.4">OF FLANGE</text>
<text x="373.8" y="103.4">SIDE VIEW</text>
<text x="45.9" y="109.3">2</text>
<text x="176.4" y="125.1">Weldon 3 Adhesive</text>
<text x="176.4" y="129.2">or equiv.</text>
<text x="176.4" y="133.4">TYP</text>
<text x="177.9" y="147">2</text>
<text x="73.5" y="152.3">1</text>
<text x="99.6" y="156.7">EXPLODED VIEW</text>
<text x="166.7" y="157.2">TAP 1/4 NPT</text>
<text x="166.7" y="161.3">TYP.</text>
<text x="28.6" y="176.9">PRIOR TO GLUING:</text>
<text x="28.6" y="181.1">1 POSITION SPIGOT</text>
<text x="28.6" y="185.3">2 TRACE OPENING</text>
<text x="374.3" y="180.5">C</text>
<text x="375.8" y="181.7">L</text>
<text x="388.6" y="181">BOTTOM</text>
<text x="388.6" y="185.2">VIEW</text>
<text x="28.6" y="189.5">3 CUT OPENING</text>
<text x="230.7" y="203.8">SPIGOT FLANGE</text>
<text x="230.7" y="207.9">APPROXIMATELY</text>
<text x="230.7" y="212.1">CENTERED ON</text>
<text x="230.7" y="216.3">DOME CENTERLINE</text>
<text x="168.5" y="231.5">CAREFULLY PLACE</text>
<text x="168.5" y="235.7">GRAPHITE TAPE AFTER</text>
<text x="168.5" y="239.9">FULL ASSEMBLY</text>
<text x="168.5" y="244.1">MCMASTER-CARR#9481K24</text>
<text x="102.5" y="262">ASSEMBLED VIEW</text>
</g>
<text font-size="3.5" x="202.5" y="260.9">University of Utah Dept. of Radiology</text>
<g font-size="3.4">
<text x="347.5" y="240.9">TITLE:</text>
<text x="407.4" y="257.6">REV</text>
<text x="346.8" y="268.1">QTY:</text>
<text x="368" y="268.1">SCALE: 1:4</text>
<text x="393.8" y="267.9">SHEET 1 OF 4</text>
</g>
<g font-size="3.2">
<text x="201.5" y="268">Phone: (801) 585-7400 Fax: (801) 585-3592</text>
<text x="202.6" y="264.8">729 Arapeen Dr., Salt Lake City, UT 84108</text>
</g>
<g font-size="2.5">
<text x="325.8" y="240.8">RM</text>
<text x="333.3" y="240.9">26 MAY '22</text>
<text x="352.4" y="262.7">--</text>
<text x="356.5" y="268">1</text>
</g>
<text font-size="2.4" x="307.5" y="249.1">UNLESS OTHERWISE SPECIFIED:</text>
<g font-size="2.2">
<text x="305.4" y="240.4">DRAWN</text>
<text x="305.5" y="245.3">CHECKED</text>
<text x="307.4" y="252.1">DIMENSIONS ARE IN INCHES</text>
<text x="307.4" y="254.7">TOLERANCES:</text>
<text x="307.4" y="257.4">FRACTIONAL:</text>
<text x="323.3" y="257.4">1/64&quot;</text>
<text x="307.4" y="262.7">TWO PLACE DECIMAL:</text>
<text x="307.4" y="260">ANGULAR:</text>
<text x="323.5" y="260">1</text>
<text x="333.8" y="262.7">0.015</text>
<text x="307.4" y="265.3">THREE PLACE DECIMAL:</text>
<text x="307.4" y="268">FOUR PLACE DECIMAL:</text>
<text x="333.6" y="265.3">0.003</text>
<text x="333.9" y="268">0.001</text>
</g>
<g font-size="2">
<text x="270.2" y="244.5">THE INFORMATION CONTAINED</text>
<text x="270.2" y="241.1">PROPRIETARY AND CONFIDENTIAL</text>
<text x="270.2" y="247">IN THIS DRAWING IS THE SOLE</text>
<text x="270.2" y="249.5">PROPERTY OF UNIVERSITY OF UTAH</text>
<text x="270.2" y="252.1">DEPT. OF RADIOLOGY. ANY</text>
<text x="270.2" y="254.6">REPRODUCTION IN PART OR AS</text>
<text x="270.2" y="257.1">A WHOLE WITHOUT THE WRITTEN</text>
<text x="347.7" y="257.1">MATERIAL</text>
<text x="270.2" y="259.6">PERMISSION OF UNIVERSITY OF</text>
<text x="270.2" y="262.1">UTAH DEPT. OF RADIOLOGY IS</text>
<text x="270.2" y="264.7">PROHIBITED.</text>
</g>
</svg>
